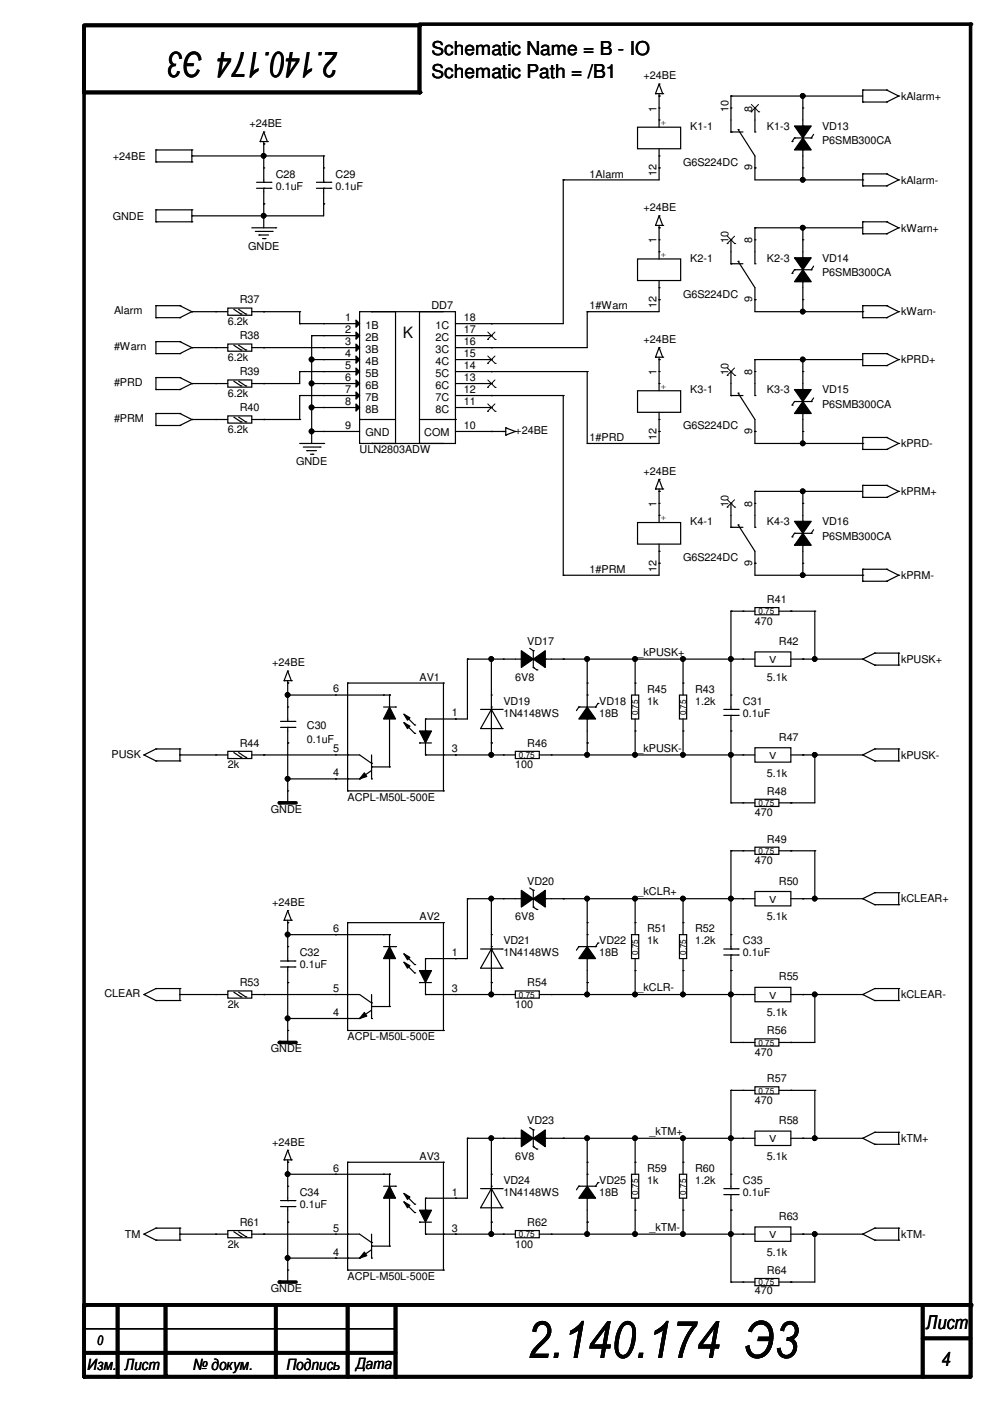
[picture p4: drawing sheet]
<svg xmlns="http://www.w3.org/2000/svg" width="210mm" height="297mm" viewBox="0 0 210 297" stroke-linecap="round" stroke-linejoin="round" font-family="sans-serif">
<g fill="none" stroke="#000" stroke-width=".76">
<path d="M17.8 5.4h71.1v14.2h-71.1M88.9 5.1h116.9v286.8h-188v-286.3M59.2 170.2h3.6M59.2 221h3.6M18.1 276.6h187.7M24.9 276.6v15.3M35.1 276.6v15M58.5 276.6v15.3M59.2 271.8h3.6M73.7 276.6v15.3M83.9 276.6v15.3M195.6 276.6v15.3"/>
<path d="M17.8 286.8h66.1M195.6 283.8h10.2"/>
</g>
<g fill="#000">
<circle cx="17.8" cy="19.6" r=".38"/>
<circle cx="88.9" cy="5.4" r=".38"/>
<circle cx="88.9" cy="19.6" r=".38"/>
<circle cx="205.8" cy="5.1" r=".38"/>
<circle cx="59.2" cy="170.2" r=".38"/>
<circle cx="59.2" cy="221" r=".38"/>
<circle cx="17.8" cy="276.6" r=".38"/>
<circle cx="17.8" cy="276.9" r=".38"/>
<circle cx="18.1" cy="276.6" r=".38"/>
<circle cx="59.2" cy="271.8" r=".38"/>
<circle cx="205.8" cy="276.6" r=".38"/>
<circle cx="205.8" cy="276.9" r=".38"/>
<circle cx="17.8" cy="291.9" r=".38"/>
<circle cx="17.8" cy="286.8" r=".38"/>
<circle cx="24.9" cy="291.9" r=".38"/>
<circle cx="35.1" cy="291.6" r=".38"/>
<circle cx="58.5" cy="291.9" r=".38"/>
<circle cx="73.7" cy="291.9" r=".38"/>
<circle cx="83.9" cy="291.9" r=".38"/>
<circle cx="195.6" cy="283.8" r=".38"/>
<circle cx="195.6" cy="291.9" r=".38"/>
</g>
<g fill="none" stroke="#000" stroke-width=".25">
<path d="M139 19.9h.1M139 19.9h1.5M139.7 17.8h.1M139.7 19.9v7.1M139.7 17.8l-.7 2.1M139.7 17.8l.8 2.1M140.5 19.9h.1M182.9 19.1h.1M182.9 19.1v2.5M182.9 19.1h5.1M188 19.1h.1M188 19.1l2.5 1.3"/>
<path d="M33.1 34.3h.1M33.1 31.8h.1M33.1 31.8v2.5M33.1 31.8h7.6M33.1 34.3h7.6M40.7 31.8h.1M40.7 34.3h.1M40.7 33.1h.1M40.7 31.8v2.5M40.7 33.1h27.9M54.4 39.9h3M54.4 38.7h3"/>
<path d="M55.2 30h.1M55.2 30h1.5M55.9 30.5h.1M55.9 28h.1M55.9 38.7h.1M55.9 39.9h.1M55.9 35.6h.1M55.9 33.1h.1M55.9 30v8.7M55.9 39.9v8.4M55.9 28l-.7 2M55.9 28l.8 2"/>
<path d="M56.7 30h.1M57.4 39.9h.1M57.4 38.7h.1M67.1 39.9h3M67.1 38.7h3M68.6 38.7h.1M68.6 39.9h.1M68.6 35.6h.1M68.6 33.1h.1M68.6 33.1v5.6M68.6 39.9v5.9h-27.9M70.1 39.9h.1"/>
<path d="M70.1 38.7h.1M119.4 38.1h.1M119.4 38.1v30.5h-22.8M135.2 27h9.1v4.5h-9.1zM139.7 20.4h.1M139.7 33.1h.1M139.7 25.4h.1M139.7 22.9h.1M139.7 35.6h.1M139.7 31.5v6.6h-20.3M155 28h.1M155 22.9h.1"/>
<path d="M155 20.4h.1M155 20.4v7.6M155 28h2.5M155 20.4h27.9M156.5 27.5h.1M156.5 27.5l3.6 5.6v5h22.8M160.1 28h.1M160.1 35.6h.1M160.1 22.9h.1M160.1 22.9v5.1M167.9 30h.1M168.4 26.7h3.6l-1.8 2.6z"/>
<path d="M168.4 29.3h.1M168.4 29.3h3.6M168.4 29.3l-.5 .7M170.2 29.3l1.8 2.5h-3.6zM170.2 26.7h.1M170.2 31.8h.1M170.2 22.9h.1M170.2 35.6h.1M170.2 20.4h.1M170.2 38.1h.1M170.2 20.4v6.3M170.2 31.8v6.3"/>
<path d="M172 29.3h.1M172.5 28.5l-.5 .8M182.9 21.6h.1M182.9 39.4h.1M182.9 36.9h.1M182.9 38.1h.1M182.9 36.9v2.5M182.9 21.6h5.1M182.9 36.9h5.1M182.9 39.4h5.1M188 21.6h.1M188 36.9h.1"/>
<path d="M188 39.4h.1M188 36.9l2.5 1.2M190.5 20.4h.1M190.5 38.1h.1M190.5 20.4l-2.5 1.2M190.5 38.1l-2.5 1.3M33.1 47h.1M33.1 44.5h.1M33.1 44.5v2.5M33.1 44.5h7.6M33.1 47h7.6M40.7 44.5h.1"/>
<path d="M40.7 47h.1M40.7 45.8h.1M40.7 44.5v2.5M53.4 48.3h5.1M54.1 49.1h3.6M54.9 49.8h.1M54.9 49.8h2M55.7 50.6h.5M55.9 43.2h.1M55.9 45.8h.1M56.2 50.6h.1M57.7 49.1h.1"/>
<path d="M58.5 48.3h.1M68.6 43.2h.1M135.2 54.9h9.1v4.6h-9.1zM139 47.8h.1M139 47.8h1.5M139.7 48.3h.1M139.7 45.8h.1M139.7 53.4h.1M139.7 50.8h.1M139.7 47.8v7.1M139.7 59.5v6.6h-15.2M139.7 45.8l-.7 2"/>
<path d="M139.7 45.8l.8 2M140.5 47.8h.1M155 55.9h.1M155 50.8h.1M155 50.8v5.1M155 55.9h2.5M156.5 55.4h.1M156.5 55.4l3.6 5.6v5.1h22.8M160.1 55.9h.1M160.1 50.8h.1M160.1 48.3h.1M160.1 48.3h22.8"/>
<path d="M160.1 48.3v7.6M167.9 58h.1M168.4 54.7h3.6l-1.8 2.5zM168.4 57.2h.1M168.4 57.2h3.6M168.4 57.2l-.5 .8M170.2 57.2l1.8 2.5h-3.6zM170.2 54.7h.1M170.2 59.7h.1M170.2 50.8h.1M170.2 48.3h.1M170.2 48.3v6.4"/>
<path d="M170.2 59.7v6.4M172 57.2h.1M172.5 56.4l-.5 .8M182.9 49.6h.1M182.9 47h.1M182.9 47v2.6M182.9 47h5.1M182.9 49.6h5.1M188 47h.1M188 49.6h.1M188 47l2.5 1.3M190.5 48.3h.1"/>
<path d="M190.5 48.3l-2.5 1.3M33.1 75h.1M33.1 72.4h.1M33.1 67.4h.1M33.1 64.8h.1M33.1 64.8v2.6M33.1 72.4v2.6M33.1 75h5M33.1 72.4h5M33.1 67.4h5M33.1 64.8h5M38.1 75h.1"/>
<path d="M38.1 72.4h.1M38.1 67.4h.1M38.1 64.8h.1M38.1 72.4l2.6 1.3M38.1 64.8l2.6 1.3M40.7 73.7h.1M40.7 66.1h.1M40.7 73.7l-2.6 1.3M40.7 66.1l-2.6 1.3M40.7 73.7h7.6M40.7 66.1h7.6M45.8 73.7h.1"/>
<path d="M45.8 66.1h.1M48.3 72.9h5.1v1.6h-5.1zM48.3 65.3h5.1v1.5h-5.1zM49.6 73.2l1.5 1M49.6 65.6l1.5 1M50.6 73.2l1.5 1M50.6 65.6l1.5 1M51.1 74.2h.1M51.1 66.6h.1M52.1 74.2h.1M52.1 66.6h.1M53.4 73.7h22.8"/>
<path d="M53.4 66.1h10.1M55.9 73.7h.1M55.9 66.1h.1M63.5 66.1h.1M63.5 68.6h.1M63.5 78.8h.1M63.5 78.8v2.5h-10.1M63.5 78.8h12.7M63.5 68.6h12.7M63.5 66.1v2.5M66.1 71.2h.1M66.1 76.2h.1"/>
<path d="M66.1 71.2h10.1M66.1 76.2h10.1M66.1 71.2v22.8M68.6 71.2h.1M68.6 76.2h.1M68.6 73.7h.1M68.6 78.8h.1M68.6 68.6h.1M75.5 70.4l.7 .8-.7 .7zM75.5 75.5l.7 .7-.7 .8zM75.5 72.9l.7 .8-.7 .8zM75.5 78l.7 .8-.7 .7z"/>
<path d="M75.5 67.9l.7 .7-.7 .8zM76.2 66.1h7.7v27.9h-7.7zM78.8 66.1h.1M78.8 66.1h15.2M88.9 66.1h7.7v27.9h-7.7zM96.6 71.2h7.6M96.6 76.2h7.6M96.6 78.8h27.9M104.2 78.8h.1M104.2 76.2h.1M104.2 73.7h.1M104.2 71.2h.1"/>
<path d="M104.2 68.6h.1M124.5 78.8h.1M124.5 66.1h.1M124.5 66.1v7.6h-27.9M124.5 78.8v15.2M139 75.7h.1M139 75.7h1.5M139.7 76.2h.1M139.7 73.7h.1M139.7 78.8h.1M139.7 61h.1M139.7 63.5h.1"/>
<path d="M139.7 75.7v7.1M139.7 73.7l-.7 2M139.7 73.7l.8 2M140.5 75.7h.1M155 78.8h.1M155 78.8v5.1M160.1 78.8h.1M160.1 63.5h.1M160.1 76.2h.1M160.1 76.2v7.7M160.1 76.2h22.8M170.2 78.8h.1"/>
<path d="M170.2 63.5h.1M170.2 66.1h.1M170.2 76.2h.1M170.2 76.2v6.4M182.9 67.4h.1M182.9 64.8h.1M182.9 77.5h.1M182.9 75h.1M182.9 66.1h.1M182.9 75h5.1M182.9 67.4h5.1M182.9 64.8h5.1"/>
<path d="M182.9 64.8v2.6M182.9 75v2.5M182.9 77.5h5.1M188 64.8h.1M188 67.4h.1M188 75h.1M188 77.5h.1M188 64.8l2.5 1.3M188 75l2.5 1.2M190.5 66.1h.1M190.5 76.2h.1M190.5 66.1l-2.5 1.3"/>
<path d="M190.5 76.2l-2.5 1.3M33.1 90.2h.1M33.1 87.7h.1M33.1 82.6h.1M33.1 80.1h.1M33.1 90.2h5M33.1 80.1v2.5M33.1 87.7v2.5M33.1 87.7h5M33.1 82.6h5M33.1 80.1h5M38.1 90.2h.1"/>
<path d="M38.1 87.7h.1M38.1 82.6h.1M38.1 80.1h.1M38.1 87.7l2.6 1.2M38.1 80.1l2.6 1.2M40.7 88.9h.1M40.7 81.3h.1M40.7 88.9l-2.6 1.3M40.7 81.3l-2.6 1.3M40.7 81.3h7.6M40.7 88.9h7.6M45.8 81.3h.1"/>
<path d="M45.8 88.9h.1M48.3 80.6h5.1v1.5h-5.1zM48.3 88.2h5.1v1.5h-5.1zM49.6 80.8l1.5 1M49.6 88.4l1.5 1.1M50.6 80.8l1.5 1M50.6 88.4l1.5 1.1M51.1 81.8h.1M51.1 89.5h.1M52.1 81.8h.1M52.1 89.5h.1M53.4 88.9h10.1"/>
<path d="M55.9 81.3h.1M55.9 88.9h.1M63.5 88.9h.1M63.5 83.9h.1M63.5 94h5.1M63.5 83.9h12.7M63.5 83.9v5M64.3 94.8h3.6M65.1 95.5h.1M65.1 95.5h2M65.8 96.3h.5M66.1 86.4h.1"/>
<path d="M66.1 81.3h.1M66.1 91.5h.1M66.1 91.5h10.1M66.1 81.3h10.1M66.1 86.4h10.1M66.3 96.3h.1M67.9 94.8h.1M68.6 94h.1M68.6 83.9h.1M68.6 86.4h.1M68.6 81.3h.1M68.6 91.5h.1"/>
<path d="M75.5 83.1l.7 .8-.7 .7zM75.5 85.6l.7 .8-.7 .8zM75.5 80.6l.7 .7-.7 .8zM76.2 88.9h.1M76.2 88.9h7.7M78.8 94h.1M78.8 94h15.2M88.9 88.9h7.7M96.6 88.9h.1M96.6 91.5h10.6M96.6 81.3h7.6M96.6 83.9h22.8"/>
<path d="M96.6 86.4h7.6M104.2 91.5h.1M104.2 86.4h.1M104.2 83.9h.1M104.2 81.3h.1M106.7 91.5h.1M107.2 90.7h.1M107.2 92.2h.1M107.2 90.7v1.5M107.2 90.7l2.1 .8M109.3 91.5h.1M109.3 91.5l-2.1 .7"/>
<path d="M119.4 83.9h.1M119.4 83.9v38.1M124.5 94h.1M135.2 82.8h9.1v4.6h-9.1zM139.7 88.9h.1M139.7 81.3h.1M139.7 91.5h.1M139.7 87.4v6.6h-15.2M155 83.9h.1M155 83.9h2.5M156.5 83.4h.1M156.5 83.4l3.6 5.5v5.1h22.8"/>
<path d="M160.1 83.9h.1M160.1 91.5h.1M167.9 85.9h.1M168.4 82.6h3.6l-1.8 2.5zM168.4 85.1h.1M168.4 85.1h3.6M168.4 85.1l-.5 .8M170.2 85.1l1.8 2.6h-3.6zM170.2 82.6h.1M170.2 87.7h.1M170.2 91.5h.1M170.2 94h.1"/>
<path d="M170.2 87.7v6.3M172 85.1h.1M172.5 84.4l-.5 .7M182.9 95.3h.1M182.9 92.8h.1M182.9 94h.1M182.9 92.8v2.5M182.9 92.8h5.1M182.9 95.3h5.1M188 92.8h.1M188 95.3h.1M188 92.8l2.5 1.2"/>
<path d="M190.5 94h.1M190.5 94l-2.5 1.3M135.2 110.8h9.1v4.6h-9.1zM139 103.7h.1M139 103.7h1.5M139.7 104.2h.1M139.7 101.6h.1M139.7 116.9h.1M139.7 109.3h.1M139.7 106.7h.1M139.7 119.4h.1M139.7 103.7v7.1"/>
<path d="M139.7 115.4v6.6h-20.3M139.7 101.6l-.7 2.1M139.7 101.6l.8 2.1M140.5 103.7h.1M155 111.8h.1M155 106.7h.1M155 106.7v5.1M155 111.8h2.5M156.5 111.3h.1M156.5 111.3l3.6 5.6v5.1h22.8M160.1 111.8h.1M160.1 119.4h.1"/>
<path d="M160.1 106.7h.1M160.1 104.2h.1M160.1 104.2v7.6M160.1 104.2h22.8M167.9 113.8h.1M168.4 110.5h3.6l-1.8 2.6zM168.4 113.1h.1M168.4 113.1h3.6M168.4 113.1l-.5 .7M170.2 113.1l1.8 2.5h-3.6zM170.2 110.5h.1M170.2 115.6h.1"/>
<path d="M170.2 106.7h.1M170.2 119.4h.1M170.2 104.2h.1M170.2 104.2v6.3M170.2 115.6v6.4M172 113.1h.1M172.5 112.3l-.5 .8M182.9 105.5h.1M182.9 102.9h.1M182.9 102.9h5.1M182.9 105.5h5.1M182.9 102.9v2.6"/>
<path d="M188 102.9h.1M188 105.5h.1M188 102.9l2.5 1.3M190.5 104.2h.1M190.5 104.2l-2.5 1.3M99.1 139.7h.1M99.1 139.7v12.7h-8.9M99.1 139.7h11.4M104.2 139.7h.1M104.2 139.7v20.4M106.7 139.7h.1M110.5 138l2.6 1.7-2.6 1.8z"/>
<path d="M110.5 139.7h.1M112.3 137.5l.8 .5M113.1 139.7l2.5-1.7v3.5zM113.1 138h.1M113.1 138v3.5M115.6 139.7h.1M115.6 139.7h44.5M119.4 139.7h.1M119.4 122h.1M124.5 139.7h.1M124.5 139.7v10.2M134.7 139.7h.1"/>
<path d="M134.7 139.7v7.7M144.8 139.7h.1M144.8 139.7v7.7M155 139.7h.1M155 129.6h.1M155 129.6v20.8M155 129.6h5.1M157.5 139.7h.1M157.5 129.6h.1M160.1 138.2h7.6v3.1h-7.6zM160.1 128.8h5v1.5h-5zM165.1 129.6h7.7"/>
<path d="M167.7 129.6h.1M167.7 139.7h15.2M170.2 139.7h.1M170.2 122h.1M172.8 129.6h.1M172.8 139.7h.1M172.8 129.6v10.1M182.9 123.2h.1M182.9 120.7h.1M182.9 139.7h.1M182.9 122h.1M182.9 120.7v2.5"/>
<path d="M182.9 120.7h5.1M182.9 123.2h5.1M182.9 139.7l2.6 1.3M185.5 138.5h.1M185.5 138.5l-2.6 1.2M185.5 138.5h5M188 120.7h.1M188 123.2h.1M188 120.7l2.5 1.3M190.5 122h.1M190.5 138.5h.1M190.5 122l-2.5 1.2"/>
<path d="M190.5 138.5v2.5M33.1 158.8h.1M33.1 158.8h5M33.1 158.8l-2.6 1.3M38.1 158.8h.1M38.1 158.8v2.5M48.3 159.3h5.1v1.5h-5.1zM49.6 159.6l1.5 1M50.6 159.6l1.5 1M59.5 154.2h3M59.5 153h3M60.2 144.3h.1"/>
<path d="M60.2 144.3h1.6M61 144.8h.1M61 142.3h.1M61 153h.1M61 154.2h.1M61 149.9h.1M61 157.5h.1M61 147.4h.1M61 144.3v8.7M61 154.2v16M61 142.3l-.8 2M61 142.3l.8 2"/>
<path d="M61 147.4h21.6M61.8 144.3h.1M62.5 154.2h.1M62.5 153h.1M71.2 147.4h.1M73.7 144.8h.1M73.7 144.8v22.9M73.7 144.8h20.3M81.3 147.4h.1M81.3 149.9h2.6M82.6 149.9l1.3 2.5h-2.6zM82.6 147.4h.1"/>
<path d="M82.6 147.4v2.5M82.6 152.4v10.2M83.9 149.9h.1M85.6 153.2l1.3 .8-.5 .5zM85.6 151.4l1.3 .8-.5 .5zM85.6 151.4l2.3 2.3M85.6 153.2l2.3 2.3M87.9 153.7h.1M87.9 155.5h.1M88.9 155h2.6l-1.3 2.5zM88.9 157.5h.1M88.9 157.5h2.6"/>
<path d="M90.2 152.4h.1M90.2 155h.1M90.2 152.4v2.6M90.2 157.5v2.6M94 144.8h.1M94 144.8v22.9M96.6 152.4h.1M101.9 150.4h4.6M104.2 150.4h.1M104.2 149.9h.1M104.2 157.5h.1M104.2 147.4h.1"/>
<path d="M104.2 150.4l-2.3 4.1h4.6M104.2 150.4l2.3 4.1M106.5 154.5h.1M106.5 150.4h.1M109.3 159.3h5v1.5h-5zM113.1 141.5h.1M113.1 141.5l.7 .5M113.8 142h.1M122.7 149.9h.1M122.7 149.9h3.6M122.7 149.9l-.5 .8M124.5 149.9l1.8 2.5h-3.6z"/>
<path d="M124.5 152.4h.1M124.5 147.4h.1M124.5 157.5h.1M124.5 144.8h.1M124.5 152.4v7.7M126.3 149.9h.1M126.8 149.1h.1M126.8 149.1l-.5 .8M133.9 147.4h1.5v5h-1.5zM134.7 155h.1M134.7 144.8h.1M134.7 152.4v7.7"/>
<path d="M144.1 147.4h1.5v5h-1.5zM144.8 155h.1M144.8 144.8h.1M144.8 152.4v7.7M153.5 151.7h3M153.5 150.4h3M155 150.4h.1M155 151.7h.1M155 147.4h.1M155 155h.1M155 151.7v18.5M156.5 151.7h.1"/>
<path d="M156.5 150.4h.1M160.1 158.5h7.6v3.1h-7.6zM185.5 141h.1M185.5 158.8h.1M185.5 141h5M185.5 158.8l-2.6 1.3M185.5 158.8h5M190.5 141h.1M190.5 158.8h.1M190.5 158.8v2.5M30.5 160.1h.1M30.5 160.1l2.6 1.2"/>
<path d="M33.1 161.3h.1M33.1 161.3h5M38.1 161.3h.1M38.1 160.1h.1M38.1 160.1h10.2M45.8 160.1h.1M51.1 160.6h.1M52.1 160.6h.1M53.4 160.1h22.8l2.6 1.7M55.9 160.1h.1M61 167.7h.1M61 165.1h.1"/>
<path d="M61 165.1h15.2M71.2 160.1h.1M71.2 165.1h.1M73.7 165.1h.1M73.7 167.7h.1M73.7 160.1h.1M73.7 167.7h20.3M76.2 165.1h.1M77.3 163.9l.5 .7-1.6 .5zM78.8 165.1h.1M78.8 161.8h.1M78.8 162.6h.1"/>
<path d="M78.8 160.1v5M78.8 163.4l-2.6 1.7M78.8 162.6h3.8M82.6 162.6h.1M90.2 160.1h.1M90.2 160.1h19.1M94 160.1h.1M94 167.7h.1M96.6 160.1h.1M104.2 160.1h.1M106.7 160.1h.1M114.3 160.1h45.8"/>
<path d="M116.9 160.1h.1M124.5 160.1h.1M134.7 160.1h.1M144.8 160.1h.1M155 160.1h.1M155 170.2h.1M155 170.2h5.1M157.5 160.1h.1M157.5 170.2h.1M160.1 169.5h5v1.5h-5zM160.1 179.6h5v1.5h-5zM167.7 170.2h.1"/>
<path d="M167.7 160.1h15.2M170.2 160.1h.1M172.8 160.1h.1M172.8 160.1v10.1h-7.7M182.9 160.1h.1M182.9 160.1l2.6 1.2M185.5 161.3h.1M185.5 161.3h5M190.5 161.3h.1M60.2 195.1h.1M60.2 195.1h1.6M61 195.6h.1"/>
<path d="M61 193.1h.1M61 198.2h.1M61 195.1v8.7M61 193.1l-.8 2M61 193.1l.8 2M61 198.2h21.6M61.8 195.1h.1M71.2 198.2h.1M73.7 195.6h.1M73.7 195.6v22.9M73.7 195.6h20.3M81.3 198.2h.1"/>
<path d="M82.6 198.2h.1M82.6 198.2v2.5M94 195.6h.1M94 195.6v22.9M99.1 190.5h.1M99.1 190.5h11.4M99.1 190.5v12.7h-8.9M104.2 198.2h.1M104.2 190.5h.1M104.2 190.5v20.4M106.7 190.5h.1M110.5 188.8l2.6 1.7-2.6 1.8z"/>
<path d="M110.5 190.5h.1M112.3 188.3l.8 .5M113.1 190.5l2.5-1.7v3.5zM113.1 192.3h.1M113.1 188.8h.1M113.1 188.8v3.5M113.1 192.3l.7 .5M113.8 192.8h.1M115.6 190.5h.1M115.6 190.5h44.5M119.4 190.5h.1M124.5 198.2h.1"/>
<path d="M124.5 195.6h.1M124.5 190.5h.1M124.5 190.5v10.2M126.8 199.9h.1M126.8 199.9l-.5 .8M133.9 198.2h1.5v5h-1.5zM134.7 195.6h.1M134.7 190.5h.1M134.7 190.5v7.7M144.1 198.2h1.5v5h-1.5zM144.8 195.6h.1M144.8 190.5h.1"/>
<path d="M144.8 190.5v7.7M155 198.2h.1M155 190.5h.1M155 180.4h.1M155 180.4v20.8M155 180.4h5.1M157.5 180.4h.1M157.5 190.5h.1M160.1 189h7.6v3.1h-7.6zM165.1 180.4h7.7M167.7 180.4h.1M167.7 190.5h15.2"/>
<path d="M170.2 190.5h.1M172.8 180.4h.1M172.8 190.5h.1M172.8 180.4v10.1M182.9 190.5h.1M182.9 190.5l2.6 1.3M185.5 189.3h.1M185.5 191.8h.1M185.5 189.3l-2.6 1.2M185.5 189.3h5M185.5 191.8h5M190.5 189.3h.1"/>
<path d="M190.5 191.8h.1M190.5 189.3v2.5M30.5 210.9h.1M30.5 210.9l2.6 1.2M33.1 212.1h.1M33.1 209.6h.1M33.1 212.1h5M33.1 209.6l-2.6 1.3M33.1 209.6h5M38.1 209.6h.1M38.1 212.1h.1M38.1 210.9h.1"/>
<path d="M38.1 209.6v2.5M38.1 210.9h10.2M45.8 210.9h.1M48.3 210.1h5.1v1.5h-5.1zM49.6 210.4l1.5 1M50.6 210.4l1.5 1M51.1 211.4h.1M52.1 211.4h.1M53.4 210.9h22.8l2.6 1.7M55.9 210.9h.1M59.5 205h3M59.5 203.8h3"/>
<path d="M61 218.5h.1M61 203.8h.1M61 205h.1M61 200.7h.1M61 208.3h.1M61 215.9h.1M61 205v16M61 215.9h15.2M62.5 205h.1M62.5 203.8h.1M71.2 210.9h.1M71.2 215.9h.1"/>
<path d="M73.7 215.9h.1M73.7 218.5h.1M73.7 210.9h.1M73.7 218.5h20.3M76.2 215.9h.1M77.3 214.7l.5 .7-1.6 .5zM78.8 215.9h.1M78.8 212.6h.1M78.8 213.4h.1M78.8 210.9v5M78.8 214.2l-2.6 1.7M78.8 213.4h3.8"/>
<path d="M81.3 200.7h2.6M82.6 200.7l1.3 2.5h-2.6zM82.6 213.4h.1M82.6 203.2v10.2M83.9 200.7h.1M85.6 204l1.3 .8-.5 .5zM85.6 202.2l1.3 .8-.5 .5zM85.6 202.2l2.3 2.3M85.6 204l2.3 2.3M87.9 204.5h.1M87.9 206.3h.1M88.9 205.8h2.6l-1.3 2.5z"/>
<path d="M88.9 208.3h.1M88.9 208.3h2.6M90.2 203.2h.1M90.2 205.8h.1M90.2 210.9h.1M90.2 203.2v2.6M90.2 208.3v2.6M90.2 210.9h19.1M94 210.9h.1M94 218.5h.1M96.6 210.9h.1M96.6 203.2h.1"/>
<path d="M101.9 201.2h4.6M104.2 201.2h.1M104.2 200.7h.1M104.2 208.3h.1M104.2 210.9h.1M104.2 201.2l-2.3 4.1h4.6M104.2 201.2l2.3 4.1M106.5 205.3h.1M106.5 201.2h.1M106.7 210.9h.1M109.3 210.1h5v1.5h-5zM114.3 210.9h45.8"/>
<path d="M116.9 210.9h.1M122.7 200.7h.1M122.7 200.7h3.6M122.7 200.7l-.5 .8M124.5 200.7l1.8 2.5h-3.6zM124.5 203.2h.1M124.5 208.3h.1M124.5 210.9h.1M124.5 203.2v7.7M126.3 200.7h.1M134.7 205.8h.1M134.7 210.9h.1"/>
<path d="M134.7 203.2v7.7M144.8 205.8h.1M144.8 210.9h.1M144.8 203.2v7.7M153.5 202.5h3M153.5 201.2h3M155 201.2h.1M155 202.5h.1M155 205.8h.1M155 210.9h.1M155 202.5v18.5M156.5 202.5h.1"/>
<path d="M156.5 201.2h.1M157.5 210.9h.1M160.1 209.3h7.6v3.1h-7.6zM167.7 210.9h15.2M170.2 210.9h.1M172.8 210.9h.1M172.8 210.9v10.1h-7.7M182.9 210.9h.1M182.9 210.9l2.6 1.2M185.5 209.6h.1M185.5 212.1h.1M185.5 212.1h5"/>
<path d="M185.5 209.6h5M185.5 209.6l-2.6 1.3M190.5 209.6h.1M190.5 212.1h.1M190.5 209.6v2.5M110.5 239.6l2.6 1.7-2.6 1.8zM112.3 239.1l.8 .5M113.1 239.6h.1M113.1 239.6v3.5M155 221h.1M155 231.2h.1M155 231.2v20.8"/>
<path d="M155 231.2h5.1M155 221h5.1M157.5 231.2h.1M157.5 221h.1M160.1 230.4h5v1.5h-5zM160.1 220.3h5v1.5h-5zM160.1 239.8h7.6v3.1h-7.6zM165.1 231.2h7.7M167.7 231.2h.1M167.7 221h.1M172.8 231.2h.1M172.8 231.2v10.1"/>
<path d="M59.5 255.8h3M59.5 254.6h3M60.2 245.9h.1M60.2 245.9h1.6M61 246.4h.1M61 243.9h.1M61 254.6h.1M61 255.8h.1M61 251.5h.1M61 259.1h.1M61 249h.1M61 245.9v8.7"/>
<path d="M61 255.8v16M61 243.9l-.8 2M61 243.9l.8 2M61 249h21.6M61.8 245.9h.1M62.5 255.8h.1M62.5 254.6h.1M71.2 249h.1M73.7 246.4h.1M73.7 246.4v22.9M73.7 246.4h20.3M81.3 249h.1"/>
<path d="M81.3 251.5h2.6M82.6 251.5l1.3 2.5h-2.6zM82.6 249h.1M82.6 249v2.5M82.6 254v10.2M83.9 251.5h.1M85.6 254.8l1.3 .8-.5 .5zM85.6 253l1.3 .8-.5 .5zM85.6 253l2.3 2.3M85.6 254.8l2.3 2.3M87.9 255.3h.1M87.9 257.1h.1"/>
<path d="M88.9 256.6h2.6l-1.3 2.5zM88.9 259.1h.1M88.9 259.1h2.6M90.2 254h.1M90.2 256.6h.1M90.2 254v2.6M90.2 259.1v2.6M94 246.4h.1M94 246.4v22.9M96.6 254h.1M99.1 241.3h.1M99.1 241.3v12.7h-8.9"/>
<path d="M99.1 241.3h11.4M101.9 252h4.6M104.2 252h.1M104.2 251.5h.1M104.2 259.1h.1M104.2 249h.1M104.2 241.3h.1M104.2 241.3v20.4M104.2 252l-2.3 4.1h4.6M104.2 252l2.3 4.1M106.5 256.1h.1M106.5 252h.1"/>
<path d="M106.7 241.3h.1M110.5 241.3h.1M113.1 241.3l2.5-1.7v3.5zM113.1 243.1h.1M113.1 243.1l.7 .5M113.8 243.6h.1M115.6 241.3h.1M115.6 241.3h44.5M119.4 241.3h.1M122.7 251.5h.1M122.7 251.5h3.6M122.7 251.5l-.5 .8"/>
<path d="M124.5 251.5l1.8 2.5h-3.6zM124.5 254h.1M124.5 249h.1M124.5 259.1h.1M124.5 246.4h.1M124.5 241.3h.1M124.5 241.3v10.2M124.5 254v7.7M126.3 251.5h.1M126.8 250.7h.1M126.8 250.7l-.5 .8M133.9 249h1.5v5h-1.5z"/>
<path d="M134.7 256.6h.1M134.7 246.4h.1M134.7 241.3h.1M134.7 241.3v7.7M134.7 254v7.7M144.1 249h1.5v5h-1.5zM144.8 256.6h.1M144.8 246.4h.1M144.8 241.3h.1M144.8 241.3v7.7M144.8 254v7.7M153.5 253.3h3"/>
<path d="M153.5 252h3M155 252h.1M155 253.3h.1M155 249h.1M155 256.6h.1M155 241.3h.1M155 253.3v18.5M156.5 253.3h.1M156.5 252h.1M157.5 241.3h.1M167.7 241.3h15.2M170.2 241.3h.1"/>
<path d="M172.8 241.3h.1M182.9 241.3h.1M182.9 241.3l2.6 1.3M185.5 240.1h.1M185.5 242.6h.1M185.5 240.1l-2.6 1.2M185.5 240.1h5M185.5 242.6h5M190.5 240.1h.1M190.5 242.6h.1M190.5 240.1v2.5M17.8 277.4h.1"/>
<path d="M17.8 276.9v.5M30.5 261.7h.1M30.5 261.7l2.6 1.2M33.1 262.9h.1M33.1 260.4h.1M33.1 260.4h5M33.1 262.9h5M33.1 260.4l-2.6 1.3M38.1 260.4h.1M38.1 262.9h.1M38.1 261.7h.1M38.1 260.4v2.5"/>
<path d="M38.1 261.7h10.2M45.8 261.7h.1M48.3 260.9h5.1v1.5h-5.1zM49.6 261.2l1.5 1M50.6 261.2l1.5 1M51.1 262.2h.1M52.1 262.2h.1M53.4 261.7h22.8l2.6 1.7M55.9 261.7h.1M61 269.3h.1M61 266.7h.1M61 266.7h15.2"/>
<path d="M71.2 261.7h.1M71.2 266.7h.1M73.7 266.7h.1M73.7 269.3h.1M73.7 261.7h.1M73.7 269.3h20.3M76.2 266.7h.1M77.3 265.5l.5 .7-1.6 .5zM78.8 266.7h.1M78.8 263.4h.1M78.8 264.2h.1M78.8 261.7v5"/>
<path d="M78.8 265l-2.6 1.7M78.8 264.2h3.8M82.6 264.2h.1M90.2 261.7h.1M90.2 261.7h19.1M94 261.7h.1M94 269.3h.1M96.6 261.7h.1M104.2 261.7h.1M106.7 261.7h.1M109.3 260.9h5v1.5h-5zM114.3 261.7h45.8"/>
<path d="M116.9 261.7h.1M124.5 261.7h.1M134.7 261.7h.1M144.8 261.7h.1M155 261.7h.1M155 271.8h.1M155 271.8h5.1M157.5 271.8h.1M157.5 261.7h.1M160.1 271.1h5v1.5h-5zM160.1 260.1h7.6v3.1h-7.6zM167.7 271.8h.1"/>
<path d="M167.7 261.7h15.2M170.2 261.7h.1M172.8 261.7h.1M172.8 261.7v10.1h-7.7M182.9 261.7h.1M182.9 261.7l2.6 1.2M185.5 260.4h.1M185.5 262.9h.1M185.5 260.4l-2.6 1.3M185.5 260.4h5M185.5 262.9h5M190.5 260.4h.1"/>
<path d="M190.5 262.9h.1M190.5 260.4v2.5M17.8 281.7h.1M17.8 281.7h66.1"/>
<circle cx="55.9" cy="33" r=".49"/>
<circle cx="170.2" cy="38.1" r=".49"/>
<circle cx="170.2" cy="20.3" r=".49"/>
<circle cx="55.9" cy="45.7" r=".49"/>
<circle cx="170.2" cy="48.3" r=".49"/>
<circle cx="66.1" cy="76.2" r=".49"/>
<circle cx="170.2" cy="76.2" r=".49"/>
<circle cx="170.2" cy="66.1" r=".49"/>
<circle cx="66.1" cy="81.3" r=".49"/>
<circle cx="66.1" cy="91.5" r=".49"/>
<circle cx="66.1" cy="86.4" r=".49"/>
<circle cx="170.2" cy="94" r=".49"/>
<circle cx="170.2" cy="104.2" r=".49"/>
<circle cx="104.2" cy="139.7" r=".49"/>
<circle cx="124.5" cy="139.7" r=".49"/>
<circle cx="134.6" cy="139.7" r=".49"/>
<circle cx="144.8" cy="139.7" r=".49"/>
<circle cx="155" cy="139.7" r=".49"/>
<circle cx="170.2" cy="121.9" r=".49"/>
<circle cx="172.7" cy="139.7" r=".49"/>
<circle cx="61" cy="147.3" r=".49"/>
<circle cx="61" cy="165.1" r=".49"/>
<circle cx="104.2" cy="160" r=".49"/>
<circle cx="124.5" cy="160" r=".49"/>
<circle cx="134.6" cy="160" r=".49"/>
<circle cx="144.8" cy="160" r=".49"/>
<circle cx="155" cy="160" r=".49"/>
<circle cx="172.7" cy="160" r=".49"/>
<circle cx="61" cy="198.1" r=".49"/>
<circle cx="104.2" cy="190.5" r=".49"/>
<circle cx="124.5" cy="190.5" r=".49"/>
<circle cx="134.6" cy="190.5" r=".49"/>
<circle cx="144.8" cy="190.5" r=".49"/>
<circle cx="155" cy="190.5" r=".49"/>
<circle cx="172.7" cy="190.5" r=".49"/>
<circle cx="61" cy="215.9" r=".49"/>
<circle cx="104.2" cy="210.8" r=".49"/>
<circle cx="124.5" cy="210.8" r=".49"/>
<circle cx="134.6" cy="210.8" r=".49"/>
<circle cx="144.8" cy="210.8" r=".49"/>
<circle cx="155" cy="210.8" r=".49"/>
<circle cx="172.7" cy="210.8" r=".49"/>
<circle cx="61" cy="248.9" r=".49"/>
<circle cx="104.2" cy="241.3" r=".49"/>
<circle cx="124.5" cy="241.3" r=".49"/>
<circle cx="134.6" cy="241.3" r=".49"/>
<circle cx="144.8" cy="241.3" r=".49"/>
<circle cx="155" cy="241.3" r=".49"/>
<circle cx="172.7" cy="241.3" r=".49"/>
<circle cx="61" cy="266.7" r=".49"/>
<circle cx="104.2" cy="261.6" r=".49"/>
<circle cx="124.5" cy="261.6" r=".49"/>
<circle cx="134.6" cy="261.6" r=".49"/>
<circle cx="144.8" cy="261.6" r=".49"/>
<circle cx="155" cy="261.6" r=".49"/>
<circle cx="172.7" cy="261.6" r=".49"/>
</g>
<g fill="none" stroke="#000" stroke-width=".21">
<path d="M159.3 23.7h.1M159.3 22.1l1.6 1.6M160.8 22.1l-1.5 1.6M160.9 23.7h.1M154.2 51.6h.1M154.2 50.1l1.6 1.5M155.7 50.1l-1.5 1.5M155.8 51.6h.1M103.4 77h.1M103.4 72h.1M103.4 75.5l1.6 1.5M103.4 70.4l1.6 1.6"/>
<path d="M104.9 75.5l-1.5 1.5M104.9 70.4l-1.5 1.6M105 77h.1M105 72h.1M154.2 79.6h.1M154.2 78l1.6 1.6M155.7 78l-1.5 1.6M155.8 79.6h.1M103.4 87.2h.1M103.4 82.1h.1M103.4 85.6l1.6 1.6M103.4 80.6l1.6 1.5"/>
<path d="M104.9 85.6l-1.5 1.6M104.9 80.6l-1.5 1.5M105 87.2h.1M105 82.1h.1M154.2 107.5h.1M154.2 106l1.6 1.5M155.7 106l-1.5 1.5M155.8 107.5h.1"/>
</g>
<g fill="#000">
<path d="M75.5 70.4l.7 .8-.7 .7zM75.5 75.5l.7 .7-.7 .8zM75.5 72.9l.7 .8-.7 .8zM75.5 78l.7 .8-.7 .7zM75.5 67.9l.7 .7-.7 .8zM75.5 83.1l.7 .8-.7 .7zM75.5 85.6l.7 .8-.7 .8zM75.5 80.6l.7 .7-.7 .8zM82.6 149.9l1.3 2.5h-2.6zM85.6 153.2l1.3 .8-.5 .5zM85.6 151.4l1.3 .8-.5 .5zM88.9 155h2.6l-1.3 2.5z"/>
<path d="M77.3 163.9l.5 .7-1.6 .5zM77.3 214.7l.5 .7-1.6 .5zM82.6 200.7l1.3 2.5h-2.6zM85.6 204l1.3 .8-.5 .5zM85.6 202.2l1.3 .8-.5 .5zM88.9 205.8h2.6l-1.3 2.5zM82.6 251.5l1.3 2.5h-2.6zM85.6 254.8l1.3 .8-.5 .5zM85.6 253l1.3 .8-.5 .5zM88.9 256.6h2.6l-1.3 2.5zM77.3 265.5l.5 .7-1.6 .5z"/>
<path d="M168.4 26.7h3.6l-1.8 2.6z" fill-rule="evenodd"/>
<path d="M170.2 29.3l1.8 2.5h-3.6z" fill-rule="evenodd"/>
<path d="M168.4 54.7h3.6l-1.8 2.5z" fill-rule="evenodd"/>
<path d="M170.2 57.2l1.8 2.5h-3.6z" fill-rule="evenodd"/>
<path d="M168.4 82.6h3.6l-1.8 2.5z" fill-rule="evenodd"/>
<path d="M170.2 85.1l1.8 2.6h-3.6z" fill-rule="evenodd"/>
<path d="M168.4 110.5h3.6l-1.8 2.6z" fill-rule="evenodd"/>
<path d="M170.2 113.1l1.8 2.5h-3.6z" fill-rule="evenodd"/>
<path d="M110.5 138l2.6 1.7-2.6 1.8z" fill-rule="evenodd"/>
<path d="M113.1 139.7l2.5-1.7v3.5z" fill-rule="evenodd"/>
<path d="M124.5 149.9l1.8 2.5h-3.6z" fill-rule="evenodd"/>
<path d="M110.5 188.8l2.6 1.7-2.6 1.8z" fill-rule="evenodd"/>
<path d="M113.1 190.5l2.5-1.7v3.5z" fill-rule="evenodd"/>
<path d="M124.5 200.7l1.8 2.5h-3.6z" fill-rule="evenodd"/>
<path d="M110.5 239.6l2.6 1.7-2.6 1.8z" fill-rule="evenodd"/>
<path d="M113.1 241.3l2.5-1.7v3.5z" fill-rule="evenodd"/>
<path d="M124.5 251.5l1.8 2.5h-3.6z" fill-rule="evenodd"/>
<circle cx="55.9" cy="33" r=".49"/>
<circle cx="170.2" cy="38.1" r=".49"/>
<circle cx="170.2" cy="20.3" r=".49"/>
<circle cx="55.9" cy="45.7" r=".49"/>
<circle cx="170.2" cy="48.3" r=".49"/>
<circle cx="66.1" cy="76.2" r=".49"/>
<circle cx="170.2" cy="76.2" r=".49"/>
<circle cx="170.2" cy="66.1" r=".49"/>
<circle cx="66.1" cy="81.3" r=".49"/>
<circle cx="66.1" cy="91.5" r=".49"/>
<circle cx="66.1" cy="86.4" r=".49"/>
<circle cx="170.2" cy="94" r=".49"/>
<circle cx="170.2" cy="104.2" r=".49"/>
<circle cx="104.2" cy="139.7" r=".49"/>
<circle cx="124.5" cy="139.7" r=".49"/>
<circle cx="134.6" cy="139.7" r=".49"/>
<circle cx="144.8" cy="139.7" r=".49"/>
<circle cx="155" cy="139.7" r=".49"/>
<circle cx="170.2" cy="121.9" r=".49"/>
<circle cx="172.7" cy="139.7" r=".49"/>
<circle cx="61" cy="147.3" r=".49"/>
<circle cx="61" cy="165.1" r=".49"/>
<circle cx="104.2" cy="160" r=".49"/>
<circle cx="124.5" cy="160" r=".49"/>
<circle cx="134.6" cy="160" r=".49"/>
<circle cx="144.8" cy="160" r=".49"/>
<circle cx="155" cy="160" r=".49"/>
<circle cx="172.7" cy="160" r=".49"/>
<circle cx="61" cy="198.1" r=".49"/>
<circle cx="104.2" cy="190.5" r=".49"/>
<circle cx="124.5" cy="190.5" r=".49"/>
<circle cx="134.6" cy="190.5" r=".49"/>
<circle cx="144.8" cy="190.5" r=".49"/>
<circle cx="155" cy="190.5" r=".49"/>
<circle cx="172.7" cy="190.5" r=".49"/>
<circle cx="61" cy="215.9" r=".49"/>
<circle cx="104.2" cy="210.8" r=".49"/>
<circle cx="124.5" cy="210.8" r=".49"/>
<circle cx="134.6" cy="210.8" r=".49"/>
<circle cx="144.8" cy="210.8" r=".49"/>
<circle cx="155" cy="210.8" r=".49"/>
<circle cx="172.7" cy="210.8" r=".49"/>
<circle cx="61" cy="248.9" r=".49"/>
<circle cx="104.2" cy="241.3" r=".49"/>
<circle cx="124.5" cy="241.3" r=".49"/>
<circle cx="134.6" cy="241.3" r=".49"/>
<circle cx="144.8" cy="241.3" r=".49"/>
<circle cx="155" cy="241.3" r=".49"/>
<circle cx="172.7" cy="241.3" r=".49"/>
<circle cx="61" cy="266.7" r=".49"/>
<circle cx="104.2" cy="261.6" r=".49"/>
<circle cx="124.5" cy="261.6" r=".49"/>
<circle cx="134.6" cy="261.6" r=".49"/>
<circle cx="144.8" cy="261.6" r=".49"/>
<circle cx="155" cy="261.6" r=".49"/>
<circle cx="172.7" cy="261.6" r=".49"/>
</g>
<text font-size="10.9" x="111.7" y="287.9">2.140.174 Э3</text>
<text font-size="7.4" x="71.8" y="11.1" transform="rotate(-180 71.8 11.1)">2.140.174 Э3</text>
<g font-size="4.1">
<text x="91.5" y="11.6">Schematic Name = B - IO</text>
<text x="91.5" y="16.6">Schematic Path = /B1</text>
<text x="196.4" y="281.7">Лист</text>
<text x="199.6" y="289.6">4</text>
</g>
<g font-size="3.3">
<text x="85.4" y="71.6">K</text>
<text x="18.6" y="290.4">Изм. Лист</text>
<text x="40.9" y="290.4">№ докум.</text>
<text x="60.7" y="290.4">Подпись</text>
<text x="75.5" y="290.2">Дата</text>
</g>
<text font-size="2.8" x="20.6" y="285.1">0</text>
<g font-size="2.3">
<text x="136.4" y="16.8">+24BE</text>
<text x="139.2" y="23.7" transform="rotate(-90 139.2 23.7)">1</text>
<text x="154.4" y="23.7" transform="rotate(-90 154.4 23.7)">10</text>
<text x="159.5" y="23.7" transform="rotate(-90 159.5 23.7)">8</text>
<text x="191.1" y="21.2">kAlarm+</text>
<text x="52.9" y="27">+24BE</text>
<text x="140.1" y="25.4" transform="rotate(90 140.1 25.4)">+</text>
<text x="146.3" y="27.5">K1-1</text>
<text x="162.6" y="27.5">K1-3</text>
<text x="174.3" y="27.5">VD13</text>
<text x="23.9" y="33.9">+24BE</text>
<text x="144.8" y="35.1">G6S224DC</text>
<text x="174.3" y="30.6">P6SMB300CA</text>
<text x="58.5" y="37.7">C28</text>
<text x="58.5" y="40.2">0.1uF</text>
<text x="71.2" y="37.7">C29</text>
<text x="71.2" y="40.2">0.1uF</text>
<text x="125" y="37.6">1Alarm</text>
<text x="139.2" y="37.4" transform="rotate(-90 139.2 37.4)">12</text>
<text x="159.5" y="36.1" transform="rotate(-90 159.5 36.1)">9</text>
<text x="191.1" y="38.9">kAlarm-</text>
<text x="23.9" y="46.6">GNDE</text>
<text x="136.4" y="44.8">+24BE</text>
<text x="52.6" y="52.9">GNDE</text>
<text x="139.2" y="51.6" transform="rotate(-90 139.2 51.6)">1</text>
<text x="140.1" y="53.4" transform="rotate(90 140.1 53.4)">+</text>
<text x="154.4" y="51.6" transform="rotate(-90 154.4 51.6)">10</text>
<text x="159.5" y="51.6" transform="rotate(-90 159.5 51.6)">8</text>
<text x="191.1" y="49.1">kWarn+</text>
<text x="146.3" y="55.5">K2-1</text>
<text x="162.6" y="55.5">K2-3</text>
<text x="174.3" y="55.5">VD14</text>
<text x="174.3" y="58.5">P6SMB300CA</text>
<text x="50.8" y="64.3">R37</text>
<text x="91.5" y="65.6">DD7</text>
<text x="125" y="65.6">1#Warn</text>
<text x="139.2" y="65.3" transform="rotate(-90 139.2 65.3)">12</text>
<text x="144.8" y="63.1">G6S224DC</text>
<text x="159.5" y="64.1" transform="rotate(-90 159.5 64.1)">9</text>
<text x="24.2" y="66.6">Alarm</text>
<text x="48.3" y="68.9">6.2k</text>
<text x="50.8" y="72">R38</text>
<text x="73.2" y="70.6">2</text>
<text x="73.2" y="68.1">1</text>
<text x="77.5" y="69.7">1B</text>
<text x="92.4" y="69.7">1C</text>
<text x="98.3" y="70.6">17</text>
<text x="98.3" y="68.1">18</text>
<text x="191.1" y="66.9">kWarn-</text>
<text x="24.2" y="74.3">#Warn</text>
<text x="48.3" y="76.5">6.2k</text>
<text x="73.2" y="75.7">4</text>
<text x="73.2" y="73.2">3</text>
<text x="77.5" y="72.2">2B</text>
<text x="77.5" y="77.3">4B</text>
<text x="77.5" y="74.8">3B</text>
<text x="92.4" y="77.3">4C</text>
<text x="92.4" y="74.8">3C</text>
<text x="92.4" y="72.2">2C</text>
<text x="98.3" y="75.7">15</text>
<text x="98.3" y="73.2">16</text>
<text x="136.4" y="72.7">+24BE</text>
<text x="191.1" y="77">kPRD+</text>
<text x="24.2" y="81.9">#PRD</text>
<text x="50.8" y="79.6">R39</text>
<text x="73.2" y="83.3">7</text>
<text x="73.2" y="80.8">6</text>
<text x="73.2" y="78.2">5</text>
<text x="77.5" y="82.4">6B</text>
<text x="77.5" y="79.8">5B</text>
<text x="92.4" y="82.4">6C</text>
<text x="92.4" y="79.8">5C</text>
<text x="98.3" y="83.3">12</text>
<text x="98.3" y="80.8">13</text>
<text x="98.3" y="78.2">14</text>
<text x="139.2" y="79.5" transform="rotate(-90 139.2 79.5)">1</text>
<text x="140.1" y="81.3" transform="rotate(90 140.1 81.3)">+</text>
<text x="146.3" y="83.4">K3-1</text>
<text x="154.4" y="79.5" transform="rotate(-90 154.4 79.5)">10</text>
<text x="159.5" y="79.5" transform="rotate(-90 159.5 79.5)">8</text>
<text x="162.6" y="83.4">K3-3</text>
<text x="174.3" y="83.4">VD15</text>
<text x="24.2" y="89.5">#PRM</text>
<text x="48.3" y="84.2">6.2k</text>
<text x="50.8" y="87.2">R40</text>
<text x="73.2" y="85.9">8</text>
<text x="77.5" y="84.9">7B</text>
<text x="77.5" y="87.5">8B</text>
<text x="92.4" y="87.5">8C</text>
<text x="92.4" y="84.9">7C</text>
<text x="98.3" y="85.9">11</text>
<text x="174.3" y="86.4">P6SMB300CA</text>
<text x="48.3" y="91.8">6.2k</text>
<text x="73.2" y="90.9">9</text>
<text x="77.5" y="92.5">GND</text>
<text x="90" y="92.5">COM</text>
<text x="98.3" y="90.9">10</text>
<text x="109.3" y="92">+24BE</text>
<text x="125" y="93.5">1#PRD</text>
<text x="139.2" y="93.3" transform="rotate(-90 139.2 93.3)">12</text>
<text x="144.8" y="91">G6S224DC</text>
<text x="159.5" y="92" transform="rotate(-90 159.5 92)">9</text>
<text x="191.1" y="94.8">kPRD-</text>
<text x="62.8" y="98.6">GNDE</text>
<text x="76.2" y="96.1">ULN2803ADW</text>
<text x="136.4" y="100.7">+24BE</text>
<text x="139.2" y="107.5" transform="rotate(-90 139.2 107.5)">1</text>
<text x="154.4" y="107.5" transform="rotate(-90 154.4 107.5)">10</text>
<text x="159.5" y="107.5" transform="rotate(-90 159.5 107.5)">8</text>
<text x="191.1" y="105">kPRM+</text>
<text x="140.1" y="109.3" transform="rotate(90 140.1 109.3)">+</text>
<text x="146.3" y="111.3">K4-1</text>
<text x="162.6" y="111.3">K4-3</text>
<text x="174.3" y="111.3">VD16</text>
<text x="144.8" y="119">G6S224DC</text>
<text x="159.5" y="119.9" transform="rotate(-90 159.5 119.9)">9</text>
<text x="174.3" y="114.4">P6SMB300CA</text>
<text x="125" y="121.5">1#PRM</text>
<text x="139.2" y="121.2" transform="rotate(-90 139.2 121.2)">12</text>
<text x="191.1" y="122.8">kPRM-</text>
<text x="162.6" y="127.8">R41</text>
<text x="111.8" y="136.7">VD17</text>
<text x="160.1" y="132.4">470</text>
<text x="165.1" y="136.7">R42</text>
<text x="57.7" y="141.3">+24BE</text>
<text x="135.2" y="139">_kPUSK+</text>
<text x="191.1" y="140.5">kPUSK+</text>
<text x="70.7" y="146.8">6</text>
<text x="88.9" y="144.4">AV1</text>
<text x="106.7" y="149.4">VD19</text>
<text x="109.3" y="144.4">6V8</text>
<text x="127" y="149.4">VD18</text>
<text x="137.2" y="146.9">R45</text>
<text x="137.2" y="149.4">1k</text>
<text x="147.4" y="146.9">R43</text>
<text x="147.4" y="149.4">1.2k</text>
<text x="157.5" y="149.4">C31</text>
<text x="162.6" y="144.4">5.1k</text>
<text x="65.1" y="154.5">C30</text>
<text x="95.8" y="151.9">1</text>
<text x="106.7" y="152">1N4148WS</text>
<text x="127" y="152">18B</text>
<text x="157.5" y="152">0.1uF</text>
<text x="23.7" y="160.6">PUSK</text>
<text x="50.8" y="158.3">R44</text>
<text x="65.1" y="157.6">0.1uF</text>
<text x="70.7" y="159.5">5</text>
<text x="95.8" y="159.5">3</text>
<text x="111.8" y="158.3">R46</text>
<text x="135.2" y="159.3">_kPUSK-</text>
<text x="165.1" y="157.1">R47</text>
<text x="191.1" y="160.9">kPUSK-</text>
<text x="48.3" y="162.9">2k</text>
<text x="70.7" y="164.6">4</text>
<text x="109.3" y="162.9">100</text>
<text x="162.6" y="164.7">5.1k</text>
<text x="57.4" y="172.3">GNDE</text>
<text x="73.7" y="169.8">ACPL-M50L-500E</text>
<text x="160.1" y="173.1">470</text>
<text x="162.6" y="168.5">R48</text>
<text x="162.6" y="178.6">R49</text>
<text x="160.1" y="183.2">470</text>
<text x="111.8" y="187.5">VD20</text>
<text x="135.2" y="189.8">_kCLR+</text>
<text x="165.1" y="187.5">R50</text>
<text x="191.1" y="191.3">kCLEAR+</text>
<text x="57.7" y="192.1">+24BE</text>
<text x="70.7" y="197.6">6</text>
<text x="88.9" y="195.2">AV2</text>
<text x="109.3" y="195.2">6V8</text>
<text x="137.2" y="197.7">R51</text>
<text x="147.4" y="197.7">R52</text>
<text x="162.6" y="195.2">5.1k</text>
<text x="63.5" y="202.8">C32</text>
<text x="95.8" y="202.7">1</text>
<text x="106.7" y="200.2">VD21</text>
<text x="106.7" y="202.8">1N4148WS</text>
<text x="127" y="200.2">VD22</text>
<text x="127" y="202.8">18B</text>
<text x="137.2" y="200.2">1k</text>
<text x="147.4" y="200.2">1.2k</text>
<text x="157.5" y="200.2">C33</text>
<text x="157.5" y="202.8">0.1uF</text>
<text x="50.8" y="209.1">R53</text>
<text x="63.5" y="205.3">0.1uF</text>
<text x="111.8" y="209.1">R54</text>
<text x="165.1" y="207.9">R55</text>
<text x="22.1" y="211.4">CLEAR</text>
<text x="48.3" y="213.7">2k</text>
<text x="70.7" y="210.3">5</text>
<text x="70.7" y="215.4">4</text>
<text x="95.8" y="210.3">3</text>
<text x="109.3" y="213.7">100</text>
<text x="135.2" y="210.1">_kCLR-</text>
<text x="162.6" y="215.5">5.1k</text>
<text x="191.1" y="211.7">kCLEAR-</text>
<text x="73.7" y="220.6">ACPL-M50L-500E</text>
<text x="162.6" y="219.3">R56</text>
<text x="57.4" y="223.1">GNDE</text>
<text x="160.1" y="223.9">470</text>
<text x="162.6" y="229.4">R57</text>
<text x="111.8" y="238.3">VD23</text>
<text x="160.1" y="234">470</text>
<text x="165.1" y="238.3">R58</text>
<text x="57.7" y="242.9">+24BE</text>
<text x="88.9" y="246">AV3</text>
<text x="109.3" y="246">6V8</text>
<text x="137.7" y="240.6">_kTM+</text>
<text x="162.6" y="246">5.1k</text>
<text x="191.1" y="242.1">kTM+</text>
<text x="70.7" y="248.4">6</text>
<text x="106.7" y="251">VD24</text>
<text x="127" y="251">VD25</text>
<text x="137.2" y="248.5">R59</text>
<text x="137.2" y="251">1k</text>
<text x="147.4" y="248.5">R60</text>
<text x="147.4" y="251">1.2k</text>
<text x="157.5" y="251">C35</text>
<text x="63.5" y="253.6">C34</text>
<text x="63.5" y="256.1">0.1uF</text>
<text x="95.8" y="253.5">1</text>
<text x="106.7" y="253.6">1N4148WS</text>
<text x="127" y="253.6">18B</text>
<text x="157.5" y="253.6">0.1uF</text>
<text x="26.5" y="262.5">TM</text>
<text x="50.8" y="259.9">R61</text>
<text x="70.7" y="261.1">5</text>
<text x="95.8" y="261.1">3</text>
<text x="111.8" y="259.9">R62</text>
<text x="137.7" y="260.9">_kTM-</text>
<text x="165.1" y="258.7">R63</text>
<text x="191.1" y="262.5">kTM-</text>
<text x="48.3" y="264.5">2k</text>
<text x="70.7" y="266.2">4</text>
<text x="109.3" y="264.5">100</text>
<text x="162.6" y="266.3">5.1k</text>
<text x="57.4" y="273.9">GNDE</text>
<text x="73.7" y="271.4">ACPL-M50L-500E</text>
<text x="160.1" y="274.4">470</text>
<text x="162.6" y="270.1">R64</text>
</g>
<g font-size="2">
<text x="163.1" y="140.6">V</text>
<text x="163.1" y="161">V</text>
<text x="163.1" y="191.4">V</text>
<text x="163.1" y="211.8">V</text>
<text x="163.1" y="242.2">V</text>
<text x="163.1" y="262.6">V</text>
</g>
<g font-size="1.8">
<text x="160.8" y="130.3">0.75</text>
<text x="135.3" y="151.7" transform="rotate(-90 135.3 151.7)">0.75</text>
<text x="145.5" y="151.7" transform="rotate(-90 145.5 151.7)">0.75</text>
<text x="110" y="160.7">0.75</text>
<text x="160.8" y="170.9">0.75</text>
<text x="160.8" y="181.1">0.75</text>
<text x="135.3" y="202.5" transform="rotate(-90 135.3 202.5)">0.75</text>
<text x="145.5" y="202.5" transform="rotate(-90 145.5 202.5)">0.75</text>
<text x="110" y="211.5">0.75</text>
<text x="160.8" y="221.7">0.75</text>
<text x="160.8" y="231.9">0.75</text>
<text x="135.3" y="253.3" transform="rotate(-90 135.3 253.3)">0.75</text>
<text x="145.5" y="253.3" transform="rotate(-90 145.5 253.3)">0.75</text>
<text x="110" y="262.3">0.75</text>
<text x="160.8" y="272.5">0.75</text>
</g>
</svg>
